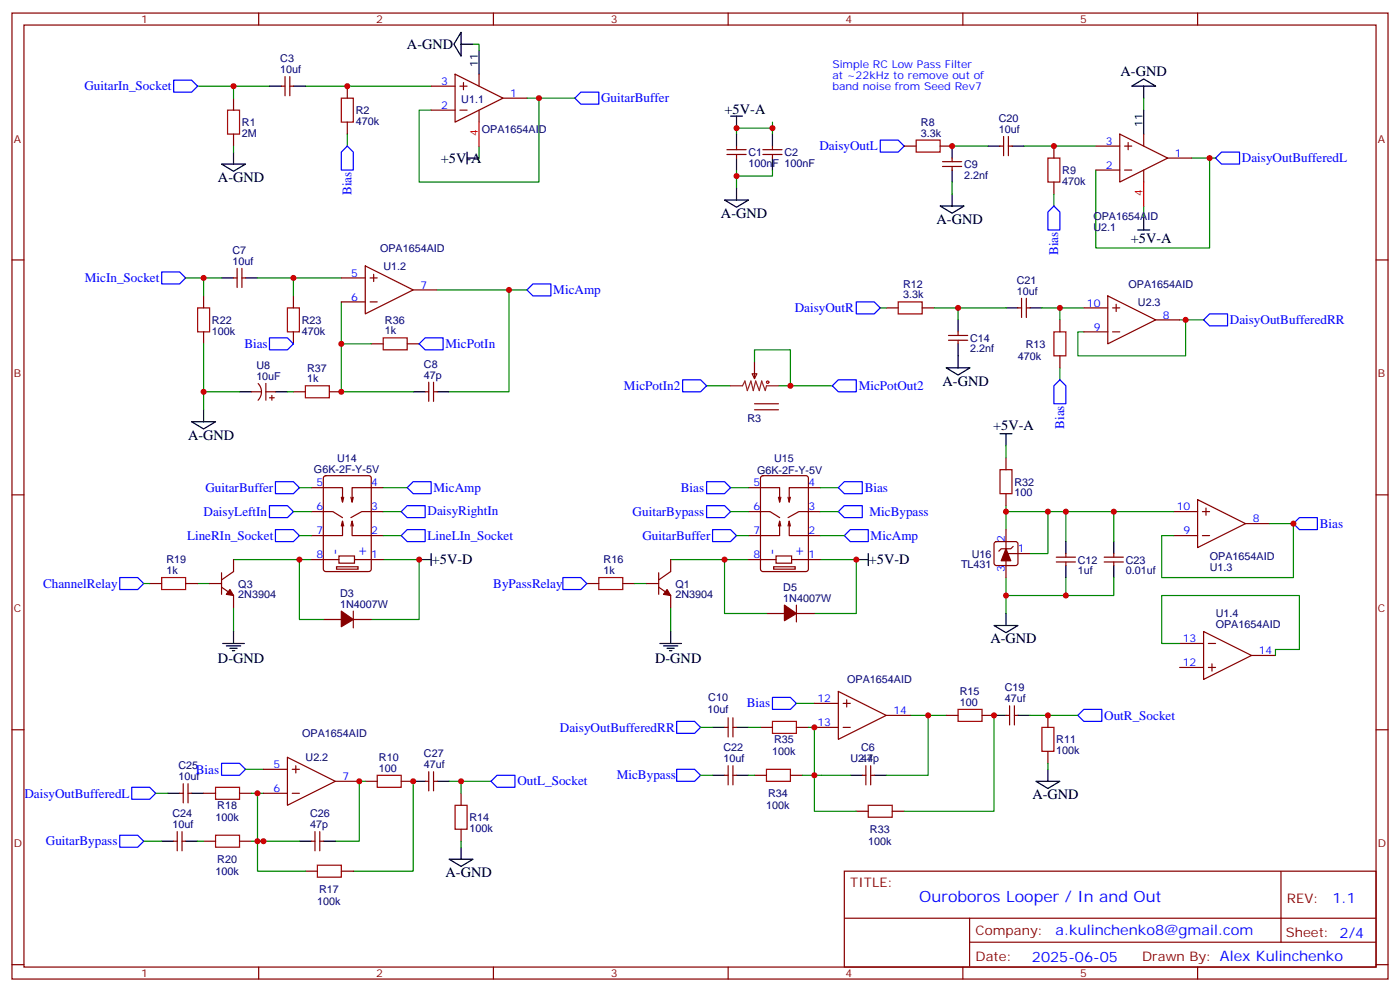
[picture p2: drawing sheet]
<svg xmlns="http://www.w3.org/2000/svg" width="412mm" height="292mm" viewBox="0 0 412 292" stroke-linecap="round" stroke-linejoin="round" font-family="sans-serif">
<g fill="none" stroke="#870000" stroke-width=".35">
<path d="M3.5 3.8h405.4v284.4h-405.4zM7.1 7.4h398.2v277.3h-398.2zM76.2 3.8v3.6M145.3 3.8v3.6M214.5 3.8v3.6M283.6 3.8v3.6M352.8 3.8v3.6M68.8 28.9v3.5M68.8 39.5v3.5M82.9 25.4h1.1M84 22.5v5.7M85.4 22.5v5.7"/>
<path d="M85.4 25.4h1M102.3 25.4v3.5M102.3 35.9v3.6M127 25.4h7.1M127 32.4h7.1M134.1 21.8l14.1 7.1-14.1 7zM135.5 25.4h2.1M135.5 32.4h2.1M136.5 24.3v2.1M141.1 21.8v3.6M141.1 32.4v3.5M148.2 28.9h7"/>
<path d="M329.8 39.5l14.2 7-14.2 7.1zM336.9 39.5v3.5M214.1 45.5h5.7M214.1 44.1h5.7M217 43v1.1M217 45.5v1M224.7 45.5h5.7M224.7 44.1h5.7M227.5 43v1.1M227.5 45.5v1M266.3 43h3.6M276.9 43h3.6"/>
<path d="M277.6 47.6h5.7M277.6 49h5.7M280.5 46.5v1.1M280.5 49v1.1M294.6 43h1M295.6 40.2v5.6M297 43h1.1M297 40.2v5.6M310.4 43v3.5M310.4 53.6v3.5M322.8 43h7M322.8 50.1h7"/>
<path d="M331.3 43h2.1M331.3 50.1h2.1M332.3 41.9v2.2M336.9 50.1v3.5M344 46.5h7M3.5 76.5h3.6M69.8 79v5.6M71.3 79v5.6M107.6 78.3l14.1 7-14.1 7.1zM405.3 76.5h3.6M60 87.1v3.5M60 97.7v3.5"/>
<path d="M68.8 81.8h1M71.3 81.8h1M86.4 87.1v3.5M86.4 97.7v3.5M100.5 81.8h7.1M100.5 88.9h7.1M109 81.8h2.1M109 88.9h2.1M110.1 80.8v2.1M121.7 85.3h7.1M261.1 90.6h3.5M271.6 90.6h3.6"/>
<path d="M279.4 98.7h5.6M282.2 97.7v1M299.9 90.6h1M300.9 87.8v5.7M302.3 90.6h1.1M302.3 87.8v5.7M312.2 94.2v3.5M319.3 90.6h7M319.3 97.7h7M326.3 87.1l14.1 7.1-14.1 7zM327.7 90.6h2.1M327.7 97.7h2.1"/>
<path d="M328.8 89.6v2.1M340.4 94.2h7.1M74.1 115.3h2.8M76 112.9a3.5 3.5 0 0 1 0 4.9M78.3 112.9v4.9M78.3 115.3h2.8M79.4 117.1h1.4M80.1 116.4v1.4M86.4 115.3h3.6M97 115.3h3.5M109.4 101.2h3.5M119.9 101.2h3.6"/>
<path d="M125.2 115.3h1.1M126.3 112.5v5.6M127.7 112.5v5.6M127.7 115.3h1.1M221.5 110h1.5l-.8 1.4zM222.2 118.9h7.1M222.2 106.5v4.9M279.4 100.2h5.6M282.2 100.2v1M312.2 104.7v3.6M222.2 120.6h7.1M296.3 134.7v3.6"/>
<path d="M3.5 145.7h3.6M91.7 150.6h6.4l2.8 1.8M91.7 143.5h9.2v4.3l-.4-1.4M95.5 140.2l.5-.2h12.7l.6 .4 .1 27.1-.5 .7h-12.9l-.7-.4-.1-27.1zM100.5 154.8l.4-1.4v4.3h-9.2M100.9 153.4l.3 1.4M101.2 146.4l-.3 1.4M103.4 146.4l.3 1.4M103.7 153.4l-.3 1.4M104.1 154.8l-.4-1.4v4.3h9.2M112.9 150.6h-6.4l-3.1 1.8M112.9 143.5h-9.2v4.3l.4-1.4"/>
<path d="M220.5 150.6h6.3l2.9 1.8M220.5 143.5h9.2v4.3l-.4-1.4M224.2 140.2l.5-.2h12.7l.7 .4v27.1l-.4 .7h-13l-.6-.4-.1-27.1zM229.3 154.8l.4-1.4v4.3h-9.2M229.7 153.4l.3 1.4M230 146.4l-.3 1.4M232.1 146.4l.4 1.4M232.5 153.4l-.4 1.4M232.8 154.8l-.3-1.4v4.3h9.2M241.7 150.6h-6.4l-3.2 1.8M241.7 143.5h-9.2v4.3l.3-1.4M293 159.6l.5-.2h5.7l.5 .2 .2 .5v5.7l-.3 .5-.4 .2h-5.7l-.5-.3-.2-.4v-5.7z"/>
<path d="M296.3 145.3v3.5M296.3 155.9v14.1M345.7 157.7h7.1M345.7 150.6h7.1M352.8 147.1l14.1 7-14.1 7.1zM354.2 157.7h2.1M354.2 150.6h2.1M355.2 149.5v2.2M366.9 154.1h7M405.3 145.7h3.6M44.1 171.8h3.5M54.7 171.8h3.5"/>
<path d="M61.7 171.8h3.6M65.3 172.8l3.5 2.5v3.5M65.3 168.6v6.3M68.8 164.7v3.5l-3.5 2.5M91.7 164.7h8.1M99.1 166.8h6.4v.7h-6.4zM99.8 163.7h4.6v2.1h-4.6zM104.1 179.9v4.9M104.4 164.7h8.5M172.9 171.8h3.5M183.4 171.8h3.6M190.5 171.8h3.5"/>
<path d="M194 172.8l3.6 2.5v3.5M194 168.6v6.3M197.6 164.7v3.5l-3.6 2.5M220.5 164.7h8.1M227.9 166.8h6.3v.7h-6.3zM228.6 163.7h4.6v2.1h-4.6zM233.2 164.7h8.5M234.6 178.1v5M297 162.9h6.4M298.4 160.8l-.7 .7h-2.8l-.7 .7M311.1 164h5.7M311.1 165.4h5.7"/>
<path d="M314 162.9v1.1M314 165.4v1.1M325.3 164h5.6M325.3 165.4h5.6M328.1 162.9v1.1M328.1 165.4v1.1M95.2 182.4h5.3M104.1 182.4h5.3M225.8 180.6h5.3M234.6 180.6h5.3M347.5 189.4h7M347.5 196.5h7"/>
<path d="M354.5 185.9l14.2 7-14.2 7.1zM356 189.4h2.1M356 196.5h2.1M357 195.4v2.1M368.7 192.9h7M3.5 214.8h3.6M213.4 214.1h1.1M214.5 211.3v5.6M215.9 214.1h1.1M215.9 211.3v5.6M224 214.1h3.5M234.6 214.1h3.5"/>
<path d="M239.9 214.1h7M239.9 207h7M246.9 203.5l14.2 7.1-14.2 7zM248.4 214.1h2.1M248.4 207h2.1M249.4 206v2.1M261.1 210.6h7M278.7 210.6h3.5M289.3 210.6h3.5M296.3 210.6h1.1M297.4 207.8v5.6M298.8 207.8v5.6"/>
<path d="M298.8 210.6h1.1M308.7 210.6v3.5M405.3 214.8h3.6M52.9 233.5h1.1M54 230.7v5.6M55.4 230.7v5.6M55.4 233.5h1M60 233.5h3.5M70.6 233.5h3.5M77.6 233.5h7.1M77.6 226.4h7.1M84.7 222.9l14.1 7.1-14.1 7z"/>
<path d="M86.1 233.5h2.1M86.1 226.4h2.1M87.1 225.4v2.1M98.8 230h7M107.6 230h3.5M118.2 230h3.5M125.2 230h1.1M126.3 227.2v5.6M127.7 230h1.1M127.7 227.2v5.6M135.8 233.5v3.5M213.4 228.2h1.1"/>
<path d="M214.5 225.4v5.6M215.9 228.2h1.1M215.9 225.4v5.6M222.2 228.2h3.6M232.8 228.2h3.6M252.2 238.8h3.6M254 228.2h1.1M255.1 225.4v5.6M256.5 228.2h1M256.5 225.4v5.6M262.8 238.8h3.5M308.7 221.2v3.5"/>
<path d="M51.2 247.6h1M52.2 244.8v5.6M53.6 244.8v5.6M53.6 247.6h1.1M60 247.6h3.5M70.6 247.6h3.5M90 256.4h3.5M91.7 247.6h1.1M92.8 244.8v5.6M94.2 247.6h1M94.2 244.8v5.6M100.5 256.4h3.6"/>
<path d="M135.8 244.1v3.5M248.7 256.4h156.6v28.3h-156.6zM377.3 256.5v20.8M248.7 270.3h156.5M285.6 277.3h119.6M285.6 270.3v14.1M3.5 284h3.6M76.2 284.7v3.5M145.3 284.7v3.5M214.5 284.7v3.5M283.6 284.7v3.5M352.8 284.7v3.5"/>
<path d="M405.3 284h3.6"/>
</g>
<g fill="none" stroke="#00f" stroke-width=".35">
<path d="M51.2 23.6h5.2l1.8 1.8-1.8 1.7h-5.2zM171.1 27.1h5.3v3.6h-5.3l-1.8-1.8zM102.3 43l1.8 1.8v5.3h-3.6v-5.3zM259.3 41.2h5.3l1.7 1.8-1.7 1.8h-5.3zM358.1 46.5l1.7-1.7h5.3v3.5h-5.3zM310.4 60.6l1.8 1.8v5.3h-3.5v-5.3zM47.6 80h5.3l1.8 1.8-1.8 1.8h-5.3zM79.4 99.4h5.3l1.7 1.8-1.7 1.8h-5.3zM155.2 85.3l1.8-1.7h5.3v3.5h-5.3zM252.2 88.9h5.3l1.8 1.7-1.8 1.8h-5.3zM354.5 94.2l1.8-1.8h5.3v3.5h-5.3zM123.5 101.2l1.7-1.8h5.3v3.6h-5.3z"/>
<path d="M201.1 111.8h5.3l1.7 1.8-1.7 1.7h-5.3zM245.2 113.6l1.7-1.8h5.3v3.5h-5.3zM312.2 111.8l1.8 1.8v5.3h-3.6v-5.3zM79.4 148.8h5.3l1.7 1.8-1.7 1.8h-5.3zM81.1 155.9h5.3l1.8 1.8-1.8 1.7h-5.3zM81.1 141.8h5.3l1.8 1.7-1.8 1.8h-5.3zM118.2 157.7l1.7-1.8h5.3v3.5h-5.3zM118.2 150.6l1.7-1.8h5.3v3.6h-5.3zM119.9 143.5l1.8-1.7h5.3v3.5h-5.3zM208.1 148.8h5.3l1.8 1.8-1.8 1.8h-5.3zM208.1 141.8h5.3l1.8 1.7-1.8 1.8h-5.3zM209.9 155.9h5.3l1.8 1.8-1.8 1.7h-5.3z"/>
<path d="M246.9 150.6l1.8-1.8h5.3v3.6h-5.3zM246.9 143.5l1.8-1.7h5.3v3.5h-5.3zM248.7 157.7l1.8-1.8h5.3v3.5h-5.3zM381 154.1l1.8-1.7h5.3v3.5h-5.3zM35.3 170h5.3l1.7 1.8-1.7 1.7h-5.3zM165.8 170h5.3l1.8 1.8-1.8 1.7h-5.3zM199.3 212.3h5.3l1.8 1.8-1.8 1.8h-5.3zM227.5 205.3h5.3l1.8 1.7-1.8 1.8h-5.3zM317.5 210.6l1.8-1.8h5.3v3.5h-5.3zM38.8 231.7h5.3l1.8 1.8-1.8 1.8h-5.3zM65.3 224.7h5.3l1.7 1.7-1.7 1.8h-5.3zM144.6 230l1.8-1.8h5.3v3.5h-5.3z"/>
<path d="M199.3 226.4h5.3l1.8 1.8-1.8 1.8h-5.3zM35.3 245.9h5.3l1.7 1.7-1.7 1.8h-5.3z"/>
</g>
<g fill="none" stroke="#008700" stroke-width=".35">
<path d="M139.3 13h1.8v1.8M58.2 25.4h21.2M68.8 25.4v3.5M90 25.4h37M102.3 39.5v3.5M155.2 28.9h3.5v24.7h-35.2v-21.2h3.5M158.7 28.9h10.6M227.5 37.7h-10.5v1.8M227.5 35.9v3.6M336.9 28.9v3.5M68.8 43v1.8M141.1 43v3.5"/>
<path d="M217 50.1v5.3M227.5 50.1v1.7h-10.5M280.5 43h10.5M280.5 53.6v3.5M301.6 43h21.2M310.4 57.1v3.5M351 46.5h7.1M356.3 46.5v26.5h-33.5v-22.9M336.9 60.6v3.6M54.7 81.8h10.6M60 81.8v5.3M75.8 81.8h10.6v5.3"/>
<path d="M86.4 81.8h14.1M100.5 88.9v12.3h8.9M128.8 85.3h26.4M149.9 85.3v30h-17.6M259.3 90.6h1.8M275.2 90.6h21.1M282.2 90.6v3.6M306.9 90.6h5.3v3.6M312.2 90.6h7.1M347.5 94.2h1.7v10.5h-31.7v-7h1.8M349.2 94.2h5.3M60 101.2v19.4"/>
<path d="M60 115.3h10.6M84.7 115.3h1.7M100.5 101.2v14.1h21.2M208.1 113.6h7.1M222.2 106.5v-3.5h10.6v10.6M229.3 113.6h15.9M312.2 108.3v3.5M296.3 131.2v3.5M86.4 150.6h5.3M88.2 143.5h3.5M88.2 157.7h3.5M112.9 143.5h7"/>
<path d="M112.9 150.6h5.3M112.9 157.7h5.3M215.2 143.5h5.3M215.2 150.6h5.3M217 157.7h3.5M241.7 143.5h5.2M241.7 150.6h5.2M241.7 157.7h7M296.3 150.6h17.7v8.8M296.3 148.8v7.1M308.7 150.6v12.3h-5.3M314 150.6h31.7"/>
<path d="M328.1 150.6v8.8M373.9 154.1h7.1v15.9h-38.8v-12.3h3.5M42.3 171.8h1.8M58.2 171.8h3.5M68.8 178.8v7.1M68.8 164.7h22.9M88.2 164.7v17.7h7M112.9 164.7h10.6v17.7h-14.1M187 171.8h3.5M197.6 164.7h22.9M197.6 178.8v7.1M213.4 164.7v15.9h12.4"/>
<path d="M241.7 164.7h10.5v15.9h-12.3M296.3 170v10.6M314 170v5.3h-17.7M328.1 170v5.3h-14.1M347.5 189.4h-5.3v-14.1h40.6v15.9h-7.1v1.7M206.4 214.1h3.5M220.5 214.1h3.5M234.6 207h5.3M238.1 214.1h1.8v24.7h12.3M268.1 210.6h10.6M273.4 210.6v17.6h-12.3M292.8 210.6v28.2h-26.5"/>
<path d="M303.4 210.6h14.1M45.9 233.5h3.5M72.3 226.4h5.3M74.1 233.5h1.7M77.6 233.5h-1.8v14.1h12.4M107.6 230h-1.8v17.6h-7M121.7 230v26.4h-17.6M132.3 230h12.3M135.8 230v3.5M206.4 228.2h3.5M220.5 228.2h1.7M236.4 228.2h14.1"/>
<path d="M308.7 224.7v1.7M42.3 247.6h5.3M58.2 247.6h1.8M74.1 247.6h3.5M75.8 247.6v8.8h14.2M135.8 247.6v1.8"/>
</g>
<g fill="none" stroke="#000" stroke-width=".35">
<path d="M135.8 9.5v7l-2.1-3.5zM135.8 13h3.5M141.1 14.8v7M79.4 25.4h3.5M86.4 25.4h3.6M215.2 34.2h3.5M217 34.2v3.5M217 39.5v3.5M227.5 39.5v3.5M333.4 25.4l3.5-2.2 3.5 2.2zM336.9 25.4v3.5M336.9 32.4v7.1"/>
<path d="M65.3 48.3h7l-3.5 2.1zM68.8 44.8v3.5M137.6 46.5h3.5M137.6 44.8v3.5M213.4 58.9h7.1l-3.5 2.1zM217 46.5v3.6M217 55.4v3.5M227.5 46.5v3.6M280.5 43v3.5M280.5 50.1v3.5M280.5 57.1v3.5M291 43h3.6"/>
<path d="M298.1 43h3.5M276.9 60.6h7.1l-3.5 2.2zM335.1 67.7h3.6M336.9 64.2v3.5M65.3 81.8h3.5M72.3 81.8h3.5M282.2 94.2v3.5M296.3 90.6h3.6M303.4 90.6h3.5M70.6 115.3h3.5M81.1 115.3h3.6M121.7 115.3h3.5"/>
<path d="M128.8 115.3h3.5M278.7 108.3h7.1l-3.6 2.1zM282.2 101.2v7.1M56.4 124.1h7.1l-3.5 2.2zM60 120.6v3.5M294.6 127.7h3.5M296.3 127.7v3.5M314 159.4v3.5M328.1 159.4v3.5M123.5 164.7h3.5M127 162.9v3.6M252.2 164.7h3.6"/>
<path d="M255.8 162.9v3.6M314 166.5v3.5M328.1 166.5v3.5M65.6 189.4h6.4M66.7 190.1h4.2M67.7 190.8h2.1M68.4 191.5h.7M68.8 185.9v3.5M194.4 189.4h6.3M195.4 190.1h4.3M196.5 190.8h2.1M197.2 191.5h.7"/>
<path d="M197.6 185.9v3.5M292.8 184.1h7.1l-3.6 2.1zM296.3 180.6v3.5M209.9 214.1h3.5M217 214.1h3.5M292.8 210.6h3.5M299.9 210.6h3.5M49.4 233.5h3.5M56.4 233.5h3.6M121.7 230h3.5M128.8 230h3.5M209.9 228.2h3.5"/>
<path d="M217 228.2h3.5M250.5 228.2h3.5M257.5 228.2h3.6M305.2 230h7l-3.5 2.1zM308.7 226.4v3.6M47.6 247.6h3.6M54.7 247.6h3.5M88.2 247.6h3.5M95.2 247.6h3.6M132.3 252.9h7l-3.5 2.1zM135.8 249.4v3.5"/>
</g>
<g fill="none" stroke="#a10000" stroke-width=".35">
<path d="M67 32.4h3.6v7.1h-3.6zM100.5 28.9h3.6v7h-3.6zM269.9 41.2h7v3.6h-7zM308.7 46.5h3.5v7.1h-3.5zM58.2 90.6h3.5v7.1h-3.5zM84.7 90.6h3.5v7.1h-3.5zM112.9 99.4h7v3.6h-7zM264.6 88.9h7v3.5h-7zM310.4 97.7h3.6v7h-3.6zM90 113.6h7v3.5h-7zM294.6 138.3h3.5v7h-3.5zM47.6 170h7.1v3.5h-7.1z"/>
<path d="M176.4 170h7v3.5h-7zM227.5 212.3h7.1v3.6h-7.1zM282.2 208.8h7.1v3.5h-7.1zM306.9 214.1h3.5v7.1h-3.5zM63.5 231.7h7.1v3.6h-7.1zM111.1 228.2h7.1v3.5h-7.1zM134.1 237h3.5v7.1h-3.5zM225.8 226.4h7v3.6h-7zM255.8 237h7v3.6h-7zM63.5 245.9h7.1v3.5h-7.1zM93.5 254.7h7v3.5h-7z"/>
<circle cx="226.1" cy="112.5" r=".35"/>
</g>
<g fill="#870000" stroke="#870000" stroke-width=".35">
<path d="M100.5 179.9l3.6 2.5-3.6 2.1z"/>
<path d="M231.1 178.1l3.5 2.5-3.5 2.1z"/>
<path d="M296.3 161.5l1.4 3.6h-2.8z"/>
<path d="M67.7 173.5l1.1 1.8-2.1-.4z"/>
<path d="M196.5 173.5l1.1 1.8-2.2-.4z"/>
</g>
<path d="M141.1 35.9v7.1M336.9 53.6v7" fill="none" stroke="#f00" stroke-width=".35"/>
<path d="M215.2 113.6h3.5l.7-1.5 .7 2.9 1.1-2.9 .7 2.9 .7-2.9 1.1 2.9 .7-2.9 1 2.9 .4-1.4h3.5" fill="none" stroke="#8c2424" stroke-width=".35"/>
<g fill="#c00">
<circle cx="296.3" cy="150.6" r=".88"/>
<circle cx="308.7" cy="150.6" r=".88"/>
<circle cx="296.3" cy="175.3" r=".88"/>
<circle cx="217" cy="37.7" r=".88"/>
<circle cx="227.5" cy="37.7" r=".88"/>
<circle cx="356.3" cy="46.5" r=".88"/>
<circle cx="239.9" cy="228.2" r=".88"/>
<circle cx="88.2" cy="164.7" r=".88"/>
<circle cx="213.4" cy="164.7" r=".88"/>
<circle cx="68.8" cy="25.4" r=".88"/>
<circle cx="102.3" cy="25.4" r=".88"/>
<circle cx="217" cy="51.8" r=".88"/>
<circle cx="280.5" cy="43" r=".88"/>
<circle cx="310.4" cy="43" r=".88"/>
<circle cx="282.2" cy="90.6" r=".88"/>
<circle cx="77.6" cy="247.6" r=".88"/>
<circle cx="75.8" cy="247.6" r=".88"/>
<circle cx="121.7" cy="230" r=".88"/>
<circle cx="135.8" cy="230" r=".88"/>
<circle cx="292.8" cy="210.6" r=".88"/>
<circle cx="308.7" cy="210.6" r=".88"/>
<circle cx="60" cy="81.8" r=".88"/>
<circle cx="86.4" cy="81.8" r=".88"/>
<circle cx="100.5" cy="101.2" r=".88"/>
<circle cx="149.9" cy="85.3" r=".88"/>
<circle cx="100.5" cy="115.3" r=".88"/>
<circle cx="158.8" cy="28.9" r=".88"/>
<circle cx="314" cy="150.6" r=".88"/>
<circle cx="381" cy="154.1" r=".88"/>
<circle cx="328.1" cy="150.6" r=".88"/>
<circle cx="314" cy="175.3" r=".88"/>
<circle cx="232.8" cy="113.6" r=".88"/>
<circle cx="123.5" cy="164.7" r=".88"/>
<circle cx="252.2" cy="164.7" r=".88"/>
<circle cx="273.4" cy="210.6" r=".88"/>
<circle cx="75.8" cy="233.5" r=".88"/>
<circle cx="312.2" cy="90.6" r=".88"/>
<circle cx="349.3" cy="94.2" r=".88"/>
<circle cx="239.9" cy="214.1" r=".88"/>
<circle cx="105.8" cy="230" r=".88"/>
<circle cx="60" cy="115.3" r=".88"/>
</g>
<text font-size="4.6" fill="#00f" x="270.8" y="265.5">Ouroboros Looper / In and Out</text>
<g font-size="4.2">
<text x="119.9" y="14.5">A-GND</text>
<text x="330.1" y="22.2">A-GND</text>
<text x="213.4" y="33.5">+5V-A</text>
<text x="64.2" y="53.6">A-GND</text>
<text x="129.8" y="48">+5V-A</text>
<text x="212.4" y="64.2">A-GND</text>
<text x="275.9" y="65.9">A-GND</text>
<text x="333.1" y="71.6">+5V-A</text>
<text x="277.6" y="113.6">A-GND</text>
<text x="55.4" y="129.4">A-GND</text>
<text x="292.6" y="126.6">+5V-A</text>
<text x="127.2" y="166.1">+5V-D</text>
<text x="255.9" y="166.1">+5V-D</text>
<text x="291.7" y="189.4">A-GND</text>
<text x="64.2" y="195.1">D-GND</text>
<text x="193" y="195.1">D-GND</text>
<text x="304.1" y="235.3">A-GND</text>
<text x="131.2" y="258.2">A-GND</text>
</g>
<g font-size="4.2" fill="#00f">
<text x="99.9" y="163.3" transform="rotate(-90 99.9 163.3)">-</text>
<text x="107.9" y="164" transform="rotate(-90 107.9 164)">+</text>
<text x="228.6" y="163.3" transform="rotate(-90 228.6 163.3)">-</text>
<text x="236.7" y="164" transform="rotate(-90 236.7 164)">+</text>
<text x="392.5" y="265.7">1.1</text>
<text x="310.9" y="275.3">a.kulinchenko8@gmail.com</text>
<text x="304" y="283.1">2025-06-05</text>
</g>
<g font-size="3.9" fill="#00f">
<text x="24.9" y="26.6">GuitarIn_Socket</text>
<text x="177.1" y="30.1">GuitarBuffer</text>
<text x="241.4" y="44.2">DaisyOutL</text>
<text x="365.8" y="47.7">DaisyOutBufferedL</text>
<text x="103.5" y="57.5" transform="rotate(-90 103.5 57.5)">Bias</text>
<text x="311.7" y="75.1" transform="rotate(-90 311.7 75.1)">Bias</text>
<text x="25" y="83.1">MicIn_Socket</text>
<text x="163" y="86.5">MicAmp</text>
<text x="234.1" y="91.8">DaisyOutR</text>
<text x="362.3" y="95.4">DaisyOutBufferedRR</text>
<text x="72" y="102.5">Bias</text>
<text x="131.2" y="102.5">MicPotIn</text>
<text x="183.8" y="114.8">MicPotIn2</text>
<text x="252.9" y="114.8">MicPotOut2</text>
<text x="313.4" y="126.2" transform="rotate(-90 313.4 126.2)">Bias</text>
<text x="60.5" y="144.8">GuitarBuffer</text>
<text x="127.7" y="144.8">MicAmp</text>
<text x="200.6" y="144.8">Bias</text>
<text x="254.7" y="144.7">Bias</text>
<text x="60" y="151.8">DaisyLeftIn</text>
<text x="125.9" y="151.7">DaisyRightIn</text>
<text x="186.4" y="151.8">GuitarBypass</text>
<text x="256.1" y="151.8">MicBypass</text>
<text x="388.8" y="155.4">Bias</text>
<text x="55.1" y="158.9">LineRIn_Socket</text>
<text x="125.9" y="158.9">LineLIn_Socket</text>
<text x="189.3" y="158.9">GuitarBuffer</text>
<text x="256.5" y="158.9">MicAmp</text>
<text x="12.7" y="173">ChannelRelay</text>
<text x="145.3" y="173">ByPassRelay</text>
<text x="220" y="208.2">Bias</text>
<text x="164.9" y="215.4">DaisyOutBufferedRR</text>
<text x="325.3" y="211.8">OutR_Socket</text>
<text x="57.7" y="227.7">Bias</text>
<text x="152.4" y="231.2">OutL_Socket</text>
<text x="181.7" y="229.4">MicBypass</text>
<text x="7.2" y="234.7">DaisyOutBufferedL</text>
<text x="13.5" y="248.9">GuitarBypass</text>
</g>
<g font-size="3.9" fill="#800">
<text x="250.5" y="261">TITLE:</text>
<text x="379.1" y="265.7">REV:</text>
<text x="287.4" y="275.2">Company:</text>
<text x="378.7" y="275.8">Sheet: 2/4</text>
<text x="287.4" y="282.9">Date:</text>
<text x="336.4" y="283">Drawn By: Alex Kulinchenko</text>
</g>
<g font-size="3.2" fill="#800">
<text x="41.6" y="6.8">1</text>
<text x="110.8" y="6.8">2</text>
<text x="179.9" y="6.8">3</text>
<text x="249.1" y="6.8">4</text>
<text x="318.2" y="6.8">5</text>
<text x="4.1" y="41.9">A</text>
<text x="405.9" y="41.9">A</text>
<text x="4.1" y="111.1">B</text>
<text x="405.9" y="111.1">B</text>
<text x="4.1" y="180.2">C</text>
<text x="405.9" y="180.2">C</text>
<text x="4.1" y="249.4">D</text>
<text x="405.9" y="249.4">D</text>
<text x="41.6" y="287.7">1</text>
<text x="110.8" y="287.7">2</text>
<text x="179.9" y="287.7">3</text>
<text x="249.1" y="287.7">4</text>
<text x="318.2" y="287.7">5</text>
</g>
<g font-size="3.2" fill="#000080">
<text x="82.6" y="21.5">10uf</text>
<text x="82.6" y="18.3">C3</text>
<text x="104.8" y="33.6">R2</text>
<text x="135.9" y="30.2">U1.1</text>
<text x="294.2" y="35.9">C20</text>
<text x="71.3" y="40.3">2M</text>
<text x="71.3" y="37.1">R1</text>
<text x="104.8" y="36.8">470k</text>
<text x="141.9" y="39.1">OPA1654AID</text>
<text x="271.3" y="40.2">3.3k</text>
<text x="271.3" y="37">R8</text>
<text x="294.2" y="39.1">10uf</text>
<text x="220.5" y="45.9">C1</text>
<text x="231.1" y="45.9">C2</text>
<text x="220.5" y="49.1">100nF 100nF</text>
<text x="284" y="52.6">2.2nf</text>
<text x="284" y="49.4">C9</text>
<text x="312.9" y="51.2">R9</text>
<text x="312.9" y="54.4">470k</text>
<text x="322.1" y="64.9">OPA1654AID</text>
<text x="322.1" y="67.9">U2.1</text>
<text x="68.4" y="77.9">10uf</text>
<text x="68.4" y="74.8">C7</text>
<text x="111.9" y="74.1">OPA1654AID</text>
<text x="112.9" y="79.4">U1.2</text>
<text x="299.5" y="83.6">C21</text>
<text x="266" y="87.8">3.3k</text>
<text x="266" y="84.6">R12</text>
<text x="299.5" y="86.7">10uf</text>
<text x="332.4" y="84.7">OPA1654AID</text>
<text x="335.2" y="90">U2.3</text>
<text x="62.4" y="95.3">R22</text>
<text x="88.9" y="95.3">R23</text>
<text x="113.4" y="95.3">R36</text>
<text x="62.4" y="98.5">100k</text>
<text x="88.9" y="98.5">470k</text>
<text x="113.4" y="98.4">1k</text>
<text x="285.8" y="100.5">C14</text>
<text x="285.8" y="103.8">2.2nf</text>
<text x="299.8" y="105.9">470k</text>
<text x="302.1" y="102.4">R13</text>
<text x="75.5" y="111.8">10uF</text>
<text x="75.5" y="108.6">U8</text>
<text x="90.5" y="112.5">1k</text>
<text x="90.5" y="109.4">R37</text>
<text x="124.9" y="111.4">47p</text>
<text x="124.9" y="108.3">C8</text>
<text x="220.1" y="124.3">R3</text>
<text x="99.3" y="135.9">U14</text>
<text x="228" y="135.9">U15</text>
<text x="92.5" y="139.4">G6K-2F-Y-5V</text>
<text x="223" y="139.4">G6K-2F-Y-5V</text>
<text x="298.8" y="143">R32</text>
<text x="298.8" y="146">100</text>
<text x="49" y="165.8">R19</text>
<text x="177.8" y="165.8">R16</text>
<text x="283.1" y="167.2">TL431</text>
<text x="286.3" y="164.1">U16</text>
<text x="317.5" y="165.9">C12</text>
<text x="331.6" y="165.9">C23</text>
<text x="356.4" y="164.8">OPA1654AID</text>
<text x="49" y="168.9">1k</text>
<text x="70.2" y="172.9">Q3</text>
<text x="177.8" y="168.9">1k</text>
<text x="199" y="172.9">Q1</text>
<text x="230.7" y="173.8">D5</text>
<text x="317.5" y="168.9">1uf</text>
<text x="331.6" y="168.9">0.01uf</text>
<text x="356.4" y="168">U1.3</text>
<text x="70.2" y="176">2N3904</text>
<text x="100.2" y="178.8">1N4007W</text>
<text x="100.2" y="175.6">D3</text>
<text x="199" y="176">2N3904</text>
<text x="230.7" y="177.1">1N4007W</text>
<text x="358.1" y="184.7">OPA1654AID</text>
<text x="358.1" y="181.5">U1.4</text>
<text x="249.5" y="201.1">OPA1654AID</text>
<text x="296" y="203.5">C19</text>
<text x="208.4" y="210">10uf</text>
<text x="208.6" y="206.4">C10</text>
<text x="282.7" y="207.8">100</text>
<text x="282.7" y="204.6">R15</text>
<text x="296" y="206.7">47uf</text>
<text x="89" y="217">OPA1654AID</text>
<text x="213.1" y="221.2">C22</text>
<text x="228" y="218.8">R35</text>
<text x="253.7" y="221.2">C6</text>
<text x="311.1" y="222">100k</text>
<text x="311.1" y="218.8">R11</text>
<text x="52.6" y="226.4">C25</text>
<text x="90" y="224.1">U2.2</text>
<text x="111.6" y="227.2">100</text>
<text x="111.6" y="224">R10</text>
<text x="124.9" y="226.1">47uf</text>
<text x="124.9" y="222.9">C27</text>
<text x="213.1" y="224.3">10uf</text>
<text x="227.5" y="222.3">100k</text>
<text x="250.5" y="224.3">U2.4</text>
<text x="253.7" y="224.3">47p</text>
<text x="52.6" y="229.6">10uf</text>
<text x="64" y="238.2">R18</text>
<text x="225.7" y="238.2">100k</text>
<text x="226.3" y="234.6">R34</text>
<text x="50.8" y="243.7">10uf</text>
<text x="50.8" y="240.6">C24</text>
<text x="63.5" y="241.7">100k</text>
<text x="91.4" y="243.7">47p</text>
<text x="91.4" y="240.6">C26</text>
<text x="138.3" y="244.9">100k</text>
<text x="138.3" y="241.7">R14</text>
<text x="256.3" y="245.2">R33</text>
<text x="255.7" y="248.7">100k</text>
<text x="63.5" y="257.6">100k</text>
<text x="64" y="254">R20</text>
<text x="94" y="262.9">R17</text>
<text x="93.4" y="266.4">100k</text>
</g>
<g font-size="3.2">
<text x="140.8" y="19.7" transform="rotate(-90 140.8 19.7)">11</text>
<text x="336.5" y="37.4" transform="rotate(-90 336.5 37.4)">11</text>
</g>
<g font-size="3.2" fill="#00f">
<text x="245.2" y="20.1">Simple RC Low Pass Filter</text>
<text x="245.2" y="23.2">at ~22kHz to remove out of</text>
<text x="129.9" y="25">3</text>
<text x="150.3" y="28.5">1</text>
<text x="245.2" y="26.4">band noise from Seed Rev7</text>
<text x="129.9" y="32.1">2</text>
<text x="325.7" y="42.7">3</text>
<text x="346.1" y="46.2">1</text>
<text x="325.7" y="49.7">2</text>
<text x="103.5" y="81.5">5</text>
<text x="103.5" y="88.5">6</text>
<text x="123.8" y="85">7</text>
<text x="320.2" y="90.3">10</text>
<text x="342.5" y="93.8">8</text>
<text x="322.2" y="97.3">9</text>
<text x="93.2" y="143.2">5</text>
<text x="109.4" y="143.2">4</text>
<text x="222" y="143.2">5</text>
<text x="238.1" y="143.2">4</text>
<text x="93.2" y="150.2">6</text>
<text x="109.4" y="150.2">3</text>
<text x="222" y="150.2">6</text>
<text x="238.1" y="150.2">3</text>
<text x="346.6" y="150.2">10</text>
<text x="369" y="153.8">8</text>
<text x="93.2" y="157.3">7</text>
<text x="109.4" y="157.3">2</text>
<text x="222" y="157.3">7</text>
<text x="238.1" y="157.3">2</text>
<text x="296" y="159.4" transform="rotate(-90 296 159.4)">2</text>
<text x="348.6" y="157.3">9</text>
<text x="93.2" y="164.4">8</text>
<text x="109.4" y="164.4">1</text>
<text x="222" y="164.4">8</text>
<text x="238.1" y="164.4">1</text>
<text x="299.9" y="162.6">1</text>
<text x="296" y="168.5" transform="rotate(-90 296 168.5)">3</text>
<text x="348.4" y="189.1">13</text>
<text x="348.4" y="196.1">12</text>
<text x="370.8" y="192.6">14</text>
<text x="240.8" y="206.7">12</text>
<text x="240.8" y="213.7">13</text>
<text x="263.2" y="210.2">14</text>
<text x="80.5" y="226.1">5</text>
<text x="80.5" y="233.2">6</text>
<text x="100.9" y="229.6">7</text>
</g>
<g font-size="3.2" fill="#f00">
<text x="140.8" y="40.1" transform="rotate(-90 140.8 40.1)">4</text>
<text x="336.5" y="57.7" transform="rotate(-90 336.5 57.7)">4</text>
</g>
</svg>
